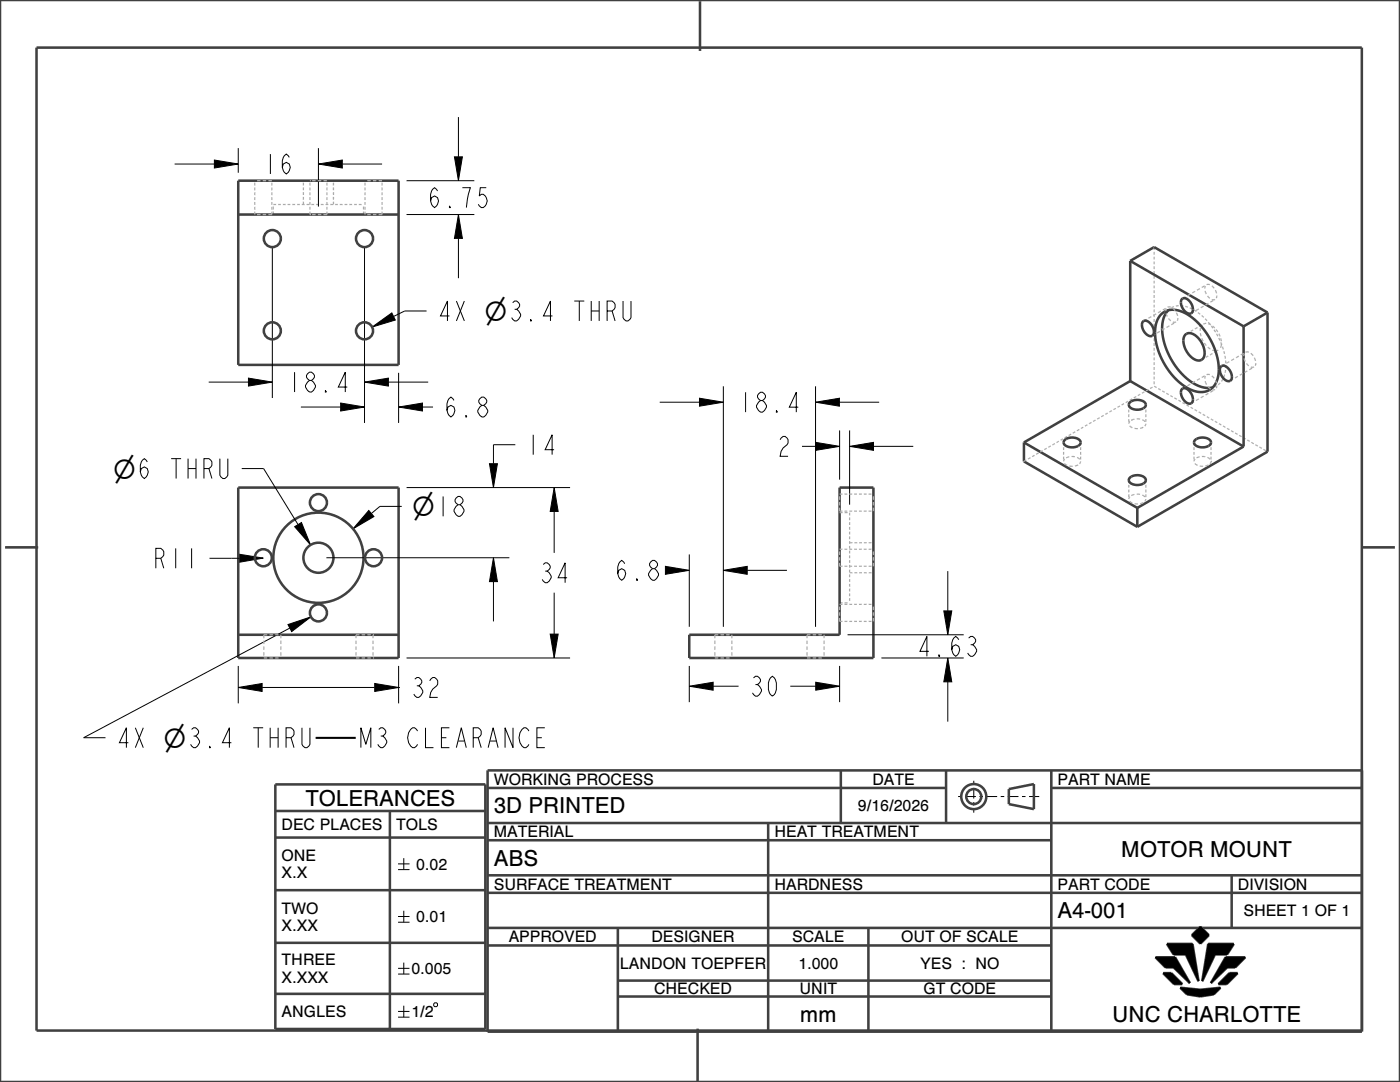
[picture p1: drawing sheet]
<svg xmlns="http://www.w3.org/2000/svg" width="279mm" height="216mm" viewBox="0 0 279 216" stroke-linecap="round" stroke-linejoin="round" font-family="sans-serif">
<g fill="#000">
<path d="M42.8 31.9l4.7 .8-4.7 .8zM63.5 32.7l4.8-.8v1.6zM90.7 31.3h1.6l-.8 4.8zM91.5 42.8l.8 4.8h-1.6zM49.6 75.5l4.7 .7-4.7 .8zM72.7 76.2l4.8-.7v1.5zM74.3 65.3l3.9-2.9 .7 1.5zM68 80.4l4.7 .8-4.7 .8zM79.5 81.2l4.8-.8v1.6zM97.7 92.5h1.6l-.8 4.8zM110.6 97.3l.8 4.8h-1.6zM139.6 79.5l4.8 .8-4.8 .7z"/>
<path d="M162.8 80.3l4.7-.8v1.5zM162.8 88.3l4.8 .8-4.8 .8zM169.6 89.1l4.7-.8v1.6zM47.8 110.6l4.7 .8-4.7 .8zM58.8 105.1l1.4-.8 1.8 4.4zM73.6 101.9l1 1.2-4.1 2.4zM98.5 111.3l.8 4.8h-1.6zM132.8 113l4.8 .8-4.8 .8zM144.4 113.8l4.7-.8v1.6zM47.5 137.2l4.8-.8v1.6zM57.5 124.6l4.5-1.5-3.8 2.9zM74.8 136.4l4.7 .8-4.7 .8z"/>
<path d="M109.8 126.5h1.6l-.8 4.8zM137.6 136.9l4.7-.8v1.6zM162.8 136.1l4.8 .8-4.8 .8zM189.2 131.3l.7 4.8h-1.5zM188.4 121.9h1.5l-.7 4.8zM230.6 191h3.9l3 5.2-3.3-3.2h-1.6zM232.9 188.3h5.1l1.2 7.5-2.5-5.4h-2.5zM232.1 194.2h1.7l2.1 2.2h-1.6zM235.6 197.1l4 .4 4-.4-1.4 1.3-2.6 .4-2.7-.4zM237.9 186.6l1.7-1.7 1.6 1.7-1.6 1.7zM243.2 196.4l2.2-2.2h1.6l-2.2 2.2zM241.1 188.3h5.1l-1.3 2.1h-2.4l-2.6 5.4z"/>
<path d="M244.6 191h3.9l-2 2h-1.6l-3.2 3.2z"/>
</g>
<g fill="none" stroke="#000" stroke-width=".2">
<path d="M34.8 32.7h8M42.8 31.9l4.7 .8-4.7 .8zM47.5 29.6v4.9M63.5 32.7l4.8-.8v1.6zM63.5 29.6v11.6M68.3 32.7h7.9M81.1 36.1h13.6M90.7 31.3h1.6l-.8 4.8zM91.5 23.4v7.9M54.3 49.2v30.2M72.7 49.2v35.2M81.1 42.8h13.6"/>
<path d="M91.5 42.8l.8 4.8h-1.6zM91.5 47.6v7.9M41.6 76.2h8M49.6 75.5l4.7 .7-4.7 .8zM72.7 76.2l4.8-.7v1.5zM74.3 65.3l3.9-2.9 .7 1.5zM77.5 76.2h7.9M79.5 74.4v10M85.1 62.1h-4.3l-2.3 1M139.6 79.5l4.8 .8-4.8 .7zM144.4 77.1v48M162.8 77.1v48"/>
<path d="M48.2 93.5h4.4l6.9 11.2M60 81.2h8M68 80.4l4.7 .8-4.7 .8zM79.5 81.2l4.8-.8v1.6zM81.1 97.3h32.7M84.3 81.2h2.1M97.7 92.5h1.6l-.8 4.8zM102.8 88.7h-4.3v3.8M110.6 97.3l.8 4.8h-1.6zM131.7 80.3h7.9M160.1 89.1h2.7M162.8 80.3l4.7-.8v1.5z"/>
<path d="M162.8 88.3l4.8 .8-4.8 .8zM167.5 80.3h8M167.6 85.9v9.8M169.6 89.1l4.7-.8v1.6zM169.6 85.9v14.8M174.3 89.1h8M47.8 110.6l4.7 .8-4.7 .8zM47.8 111.4h-6M58.8 105.1l1.4-.8 1.8 4.4zM65.1 111.3h36.6M73.6 101.9l1 1.2-4.1 2.4zM80.2 101h-4.4l-1.7 1.5"/>
<path d="M98.5 111.3l.8 4.8h-1.6zM98.5 116.1v7.9M110.6 102.1v8.2M110.6 118.3v8.2M132.8 113l4.8 .8-4.8 .8zM137.6 110.6v14.5M144.4 113.8l4.7-.8v1.6zM149.1 113.8h8M189.2 114v7.9M47.5 137.2l4.8-.8v1.6zM47.5 132.9v7.5M52.3 137.2h22.5"/>
<path d="M57.5 124.6l4.5-1.5-3.8 2.9zM57.8 125.3l-41.1 21.9h4.4M74.8 136.4l4.7 .8-4.7 .8zM79.5 137.2h.3M79.5 132.9v7.5M81.1 131.3h32.7M109.8 126.5h1.6l-.8 4.8zM137.6 136.9l4.7-.8v1.6zM137.6 132.9v7.2M142.3 136.9h5.1M157.7 136.9h5.1M162.8 136.1l4.8 .8-4.8 .8z"/>
<path d="M167.6 132.9v7.2M169.1 126.7h23.2M175.9 131.3h16.4M188.4 121.9h1.5l-.7 4.8zM189.2 131.3l.7 4.8h-1.5zM189.2 136.1v7.9M79.4 172.4h2.3M79.4 173.5h2.3M80.6 171.2v2.3M79.4 182.9h2.3M79.4 184h2.3M79.4 193.2h2.3"/>
<path d="M79.4 194.4h2.3M80.6 181.7v2.3M80.6 192.1v2.3M230.6 191h3.9l3 5.2-3.3-3.2h-1.6zM232.1 194.2h1.7l2.1 2.2h-1.6zM232.9 188.3h5.1l1.2 7.5-2.5-5.4h-2.5zM235.6 197.1l4 .4 4-.4-1.4 1.3-2.6 .4-2.7-.4zM237.9 186.6l1.7-1.7 1.6 1.7-1.6 1.7zM241.1 188.3h5.1l-1.3 2.1h-2.4l-2.6 5.4zM243.2 196.4l2.2-2.2h1.6l-2.2 2.2zM244.6 191h3.9l-2 2h-1.6l-3.2 3.2zM79.4 201.8h2.3"/>
<path d="M79.4 203h2.3M80.6 200.7v2.3M86.7 200.1h.4l.2 .2v.4l-.2 .2h-.4l-.1-.2v-.4z"/>
</g>
<g fill="none" stroke="#404040" stroke-width=".51">
<path d="M0 0h279.4v215.9h-279.4zM7.3 9.5h264.5v196.1h-264.5zM139.7 .3v9.9M47.5 36.1h32v36.7h-32zM47.5 42.8h32M225.6 52.1l4.7-2.8 22.7 13.1M225.6 52.1v23.9M225.6 52.1l22.6 13M235.9 59.7a1.08 1.08 0 0 1 1.6 .5 1.66 1.66 0 0 1 .3 2.3 1.26 1.26 0 0 1-1.7-.8 1.66 1.66 0 0 1-.2-2zM225.6 76l-21.3 12.3M225.6 76l22.6 13.1M228.1 64.2a1.08 1.08 0 0 1 1.6 .5 1.66 1.66 0 0 1 .3 2.3 1.26 1.26 0 0 1-1.7-.8 1.66 1.66 0 0 1-.2-2z"/>
<path d="M231.7 62.7a4 4 0 0 1 4.9-.2 13.7 13.7 0 0 1 6.6 12.2 3.6 3.6 0 0 1-5.5 3.1 13.5 13.5 0 0 1-7.1-12.4 4.5 4.5 0 0 1 1.1-2.7zM233.2 61.9a7 7 0 0 0-.7 6.9 12.8 12.8 0 0 0 7.3 8.4 4.1 4.1 0 0 0 2.2 .1M235.9 77.6a1.08 1.08 0 0 1 1.6 .6 1.66 1.66 0 0 1 .3 2.2 1.26 1.26 0 0 1-1.7-.8 1.66 1.66 0 0 1-.2-2zM236.5 66.8l.4-.3a2.86 2.86 0 0 1 3 2 2.56 2.56 0 0 1 0 3.2l-.3 .2a2.86 2.86 0 0 1-2.9-2 2.76 2.76 0 0 1-.2-3.1zM243.7 73.2a1.08 1.08 0 0 1 1.6 .5 1.66 1.66 0 0 1 .3 2.2 1.26 1.26 0 0 1-1.7-.8 1.66 1.66 0 0 1-.2-1.9zM248.2 65.1v24M253 62.4l-4.8 2.7M253 62.4v27.7l-26 15M47.5 97.3h32v34h-32zM204.3 88.3v3.8l22.7 13M204.3 88.3l22.7 13M212.5 87.8a2.18 2.18 0 0 1 3.2 .4v.1a1.49 1.49 0 0 1-1.9 1 1.25 1.25 0 0 1-1.5-1.1z"/>
<path d="M225.5 80.3a2.18 2.18 0 0 1 3.2 .4v.1a1.49 1.49 0 0 1-1.9 1 1.25 1.25 0 0 1-1.5-1.1zM225.5 95.3a2.18 2.18 0 0 1 3.2 .4v.1a1.49 1.49 0 0 1-1.9 1 1.25 1.25 0 0 1-1.5-1.1zM238.5 87.8a2.18 2.18 0 0 1 3.2 .4v.1a1.49 1.49 0 0 1-1.9 1 1.25 1.25 0 0 1-1.5-1.1zM248.2 89.1l-21.2 12.2M1 109.2h6.6M227 101.3v3.8M271.8 109.2h6.6M47.5 126.7h32M137.6 126.7h30v-29.4h6.7v34h-36.7zM54.9 156.5h42v48.8h-42zM97.3 153.7h174.5v52.2h-174.5zM97.3 157.2h91.5"/>
<path d="M167.8 153.7v10.5M188.8 153.7v10.5M201.3 157.5l5-1v5l-5-1zM209.8 157.2h62M209.8 153.7v52.2M54.9 161.8h42M54.9 167.1h42M54.9 177.6h42M77.8 161.8v43.5M97.3 164.2h174.5M97.3 167.7h112.5M97.3 174.7h174.5"/>
<path d="M97.3 178.2h174.5M153.3 164.2v41.7M245.8 174.7v10.5M54.9 188.1h42M54.9 198.3h42M97.3 185.2h174.5M97.3 188.7h112.5M123.3 195.7h86.5M123.3 198.8h86.5M123.3 185.2v20.7M173.3 185.2v20.7M230.6 191h3.9l3 5.2-3.3-3.2h-1.6z"/>
<path d="M232.1 194.2h1.7l2.1 2.2h-1.6zM232.9 188.3h5.1l1.2 7.5-2.5-5.4h-2.5zM235.6 197.1l4 .4 4-.4-1.4 1.3-2.6 .4-2.7-.4zM237.9 186.6l1.7-1.7 1.6 1.7-1.6 1.7zM241.1 188.3h5.1l-1.3 2.1h-2.4l-2.6 5.4zM243.2 196.4l2.2-2.2h1.6l-2.2 2.2zM244.6 191h3.9l-2 2h-1.6l-3.2 3.2zM139.2 205.3v10.6"/>
<circle cx="54.3" cy="47.6" r="1.7"/>
<circle cx="72.7" cy="47.6" r="1.7"/>
<circle cx="54.3" cy="66" r="1.7"/>
<circle cx="72.7" cy="66" r="1.7"/>
<circle cx="52.5" cy="111.3" r="1.7"/>
<circle cx="63.5" cy="111.3" r="9"/>
<circle cx="63.5" cy="111.3" r="3"/>
<circle cx="63.5" cy="100.3" r="1.7"/>
<circle cx="74.5" cy="111.3" r="1.7"/>
<circle cx="63.5" cy="122.3" r="1.7"/>
<circle cx="194.3" cy="159" r="2.5"/>
<circle cx="194.3" cy="159" r="1.5"/>
</g>
<path d="M191.2 158.9h16.2M194.3 155.8v6.4" fill="none" stroke="#000" stroke-width=".2" stroke-dasharray=".7 .7 2.1 .7" stroke-linecap="butt"/>
<g fill="none" stroke="#b0b0b0" stroke-width=".25">
<path d="M50.8 36.4v.6M50.8 37.4v.6M50.8 38.4v.6M50.8 39.3v.6M54.2 36.4v.6M54.2 37.4v.6M54.2 38.4v.6M54.2 39.3v.6M60.5 36.4v.6M60.5 37.4v.6M60.5 38.3v.6M60.5 39.3v.6"/>
<path d="M61.8 36.1h.1M61.8 36.4v.6M61.8 37.4v.6M61.8 38.4v.6M61.8 39.3v.6M62.3 36.1h.7M63.4 36.1h.7M64.6 36.1h.6M65.2 36.4v.6M65.2 37.4v.6M65.2 38.4v.6M65.2 39.3v.6"/>
<path d="M66.5 36.4v.6M66.5 37.4v.6M66.5 38.3v.6M66.5 39.3v.6M72.8 36.4v.6M72.8 37.4v.6M72.8 38.4v.6M72.8 39.3v.6M73.3 36.1h.7M74.4 36.1h.7M75.6 36.1h.6M76.2 36.4v.6"/>
<path d="M76.2 37.4v.6M76.2 38.4v.6M76.2 39.3v.6M50.8 40.3v.6M50.8 41.3v.5M50.8 42.2v.6M51.3 42.8h.7M52.4 42.8h.7M54.2 40.3v.6M54.2 41.3v.5M54.2 42.2v.6h-.6M54.5 41.2v.6"/>
<path d="M54.5 42.2v.6M54.5 40.8h.6M55.5 40.8h.6M56.4 40.8h.6M57.4 40.8h.6M58.3 40.8h.6M59.3 40.8h.6M60.2 40.8h.6M60.5 40.2v.6M61.2 40.8h.5M61.8 42.8h.1M61.8 40.3v.6"/>
<path d="M61.8 41.3v.5M61.8 42.2v.6M62.1 40.8h.6M62.3 42.8h.7M63.1 40.8h.5M63.4 42.8h.7M64 40.8h.6M65 40.8h.5M65.2 40.3v.6M65.2 41.3v.5M65.2 42.2v.6h-.6M65.9 40.8h.6"/>
<path d="M66.5 40.2v.6M66.9 40.8h.5M67.8 40.8h.6M68.8 40.8h.5M69.7 40.8h.6M70.7 40.8h.5M71.6 40.8h.6M72.5 40.8h.1M72.5 41.2v.6M72.5 42.2v.6M72.8 40.3v.6M72.8 41.3v.5"/>
<path d="M72.8 42.2v.6M73.3 42.8h.7M74.4 42.8h.7M76.2 40.3v.6M76.2 41.3v.5M76.2 42.2v.6h-.6M230.3 49.3v.6M230.3 50.3v.5M230.3 51.2v.6M230.3 52.2v.5M230.3 53.1v.6M230.3 54.1v.6"/>
<path d="M230.3 55v.6M230.3 56v.6M230.3 57v.5M230.3 57.9v.6M230.3 58.9v.5M230.3 59.8v.6M236.6 59.2l-.6 .4M237.6 58.7l-.6 .3M238.5 58.1l-.6 .4M239.5 57.6l-.6 .3M240.4 57l-.6 .4M240.5 58l.2 .7"/>
<path d="M240.5 57.1l-.1 .5M240.6 57.1h-.1M240.9 56.8h-.1M240.9 56.8h.1M241 59.1l.5 .4M241.2 56.7l-.3 .1M241.2 56.7h.1M241.2 56.7l.3 .1M241.8 59.8h.1M241.8 57l.5 .5M241.9 59.8h.1M241.9 59.8h.3"/>
<path d="M242.1 60l-.6 .3M242.2 59.8h.1M242.4 59.8h-.2M242.4 59.8h.1M242.5 59.8h-.1M242.6 57.9l.2 .6M242.7 59.5h.1M242.8 59l-.1 .5M225.9 79.6l-.4 .3M226.8 79.1l-.5 .3M227.6 78.7l-.5 .2M228.4 78.2l-.5 .3"/>
<path d="M228.8 63.7l-.6 .4M229.2 77.7l-.5 .3M229.8 63.2l-.6 .3M230 77.3l-.5 .2M230.3 60.8v.6M230.3 61.7v.6M230.3 62.7v.6M230.3 63.7v.5M230.3 64.6v.6M230.3 65.6v.5M230.3 66.5v.6M230.3 67.5v.6"/>
<path d="M230.3 68.4v.6M230.3 69.4v.6M230.3 70.4v.5M230.3 71.3v.6M230.3 72.3v.6M230.3 73.2v.6M230.3 74.2v.6M230.3 75.1v.6M230.3 76.1v.6M230.3 77.1h.1M230.3 77.1l.5 .2M230.5 66.7l-.6 .3"/>
<path d="M230.7 62.6l-.5 .4M231.1 77.5l.5 .3M231.5 66.1l-.6 .4M231.7 62.1l-.6 .3M231.9 78l.5 .3M232.4 65.6l-.5 .3M232.6 61.5l-.5 .4M232.7 62.5l.3 .7M232.8 78.5l.4 .2M232.8 61.6l-.1 .5M233.1 61.3h-.1M233.2 61.2l-.1 .1"/>
<path d="M233.2 63.5l.5 .5M233.2 61.7l-.8 .5M233.3 61.2h-.1M233.3 61.2h.1M233.4 65l-.6 .3M233.4 61.2h.1M233.5 61.2l.2 .1M233.5 61.6l-.3 .3M233.5 61.6h.1M233.6 78.9l.5 .3M234.1 64.3h.2M234.1 61.5l.4 .5"/>
<path d="M234.3 64.3h.1M234.3 61.2l-.5 .2M234.3 61.2h.1M234.3 64.5l-.5 .3M234.4 79.4l.5 .3M234.5 64.3h-.1M234.6 64.3h-.1M234.6 64.3h.1M234.7 64.2l-.1 .1M234.8 62.4l.2 .6M235 64h.1M235.1 63.5l-.1 .5"/>
<path d="M235.2 79.9l.5 .2M235.2 61l-.5 .1M235.6 61l.6 .1M236.5 61.1l.6 .2M236.6 77.2l-.6 .3M237.3 66.3l-.5 .3M237.4 61.4l.6 .3M237.6 76.6l-.6 .4M238.1 65.8l-.5 .3M238.3 61.9l.5 .3M238.3 62.2l-.6 .3M238.5 76.1l-.6 .3"/>
<path d="M239 65.3l-.5 .3M239.1 62.4l.4 .3M239.3 61.6l-.6 .4M239.3 79.6l-.6 .3M239.5 75.5l-.6 .4M239.5 65.8v.2M239.5 65.8h.1M239.6 66.5l.1 .6M239.6 65.5l-.1 .3M239.7 65.1h.1M239.8 64.9l-.5 .3M239.8 63h.1"/>
<path d="M239.8 63l.4 .3M239.8 67.5l.3 .6M239.9 64.8l-.2 .3M239.9 64.8h.1M240.2 61.1l-.6 .3M240.2 79l-.6 .4M240.3 71.5l-.5 .3M240.3 68.4l.2 .3M240.4 75l-.6 .3M240.4 75.6h.1M240.5 63.6l.4 .4M240.5 68.7h.1"/>
<path d="M240.5 76l.3 .7M240.5 68.7l.2 .3M240.5 75l-.1 .6M240.6 75h-.1M240.7 64.5l-.6 .2M240.8 76.7h.1M240.9 74.7l-.1 .1M240.9 74.7h.1M241 69.3h.1M241 69.3l.5 .3M241.1 77.1l.5 .5M241.1 64.6h.1"/>
<path d="M241.1 71l-.5 .3M241.1 64.6l.6 .2M241.1 64.3l.4 .4M241.2 60.5l-.6 .4M241.2 78.5l-.6 .3M241.2 74.7h-.3M241.2 74.7h.1M241.2 74.7l.3 .1M241.5 69.6v.1M241.7 65l.4 .5M241.8 75l.5 .5M241.9 69.9l.7 .1"/>
<path d="M242 70.5l-.5 .3M242 65.1l.4 .3M242.1 77.9l-.6 .4M242.2 77.3l-.8 .5M242.3 65.8h.1M242.3 65.8l.3 .5M242.4 77.2h.1M242.5 77.7l-.5 .1M242.5 77.7h.1M242.6 75.9l.2 .6M242.7 65.7l.3 .5M242.8 66.6l.3 .5"/>
<path d="M242.8 77h.1M242.8 77l-.4 .2M242.8 70.1l-.5 .2M242.8 76.9l-.1 .6M242.9 70h-.1M242.9 70h.1M243.1 69.9l-.2 .1M243.2 67.4l.3 .5M243.2 66.6l.3 .5M243.5 67.1h.1M243.5 76.4l-.4 .4M243.6 69.4h.1"/>
<path d="M243.6 67.5l.1 .6M243.6 68.3l.2 .5M243.8 68.5l-.2 .9M243.8 68.8h.1M244 69.2l.1 .5M244.1 75.6l-.3 .5M244.1 75.6h.1M244.3 70.1l.1 .5M244.4 72.7l-.6 .3M244.4 74.8l-.2 .5M244.4 74.8h.1M244.5 71l.1 .6"/>
<path d="M244.6 73.8l-.1 .6M244.6 73.8h.1M244.6 71.9v.6M244.6 73.4h.1M244.7 72.9l-.1 .5M245.3 72.2l-.5 .3M246.1 75.7l-.6 .3M246.3 71.6l-.6 .3M247 75.1l-.5 .3M247.2 71.1l-.5 .3M248 74.6l-.6 .3M248.2 70.5l-.6 .3"/>
<path d="M248.3 71.5l.2 .6M248.3 70.6l-.1 .5M248.3 70.5v.1M248.8 72.5l.4 .5M248.9 74l-.5 .3M249 70.2l-.4 .1M249 70.2h.1M249 70.2l.2 .1M249.6 73.2l.1 .1M249.6 70.5l.5 .5M249.7 73.3h.1M249.7 73.3h.3"/>
<path d="M249.9 73.4l-.6 .4M250 73.3h.1M250.1 73.3h-.1M250.2 73.3h-.1M250.3 73.2l-.1 .1M250.3 71.4l.3 .6M250.5 73h.1M250.5 72.9v.1M250.6 72.4l-.1 .5M167.6 98.6h.1M167.6 99v.7M167.6 98.6h.5"/>
<path d="M168.5 98.6h.6M169.5 98.6h.6M170.5 98.6h.5M171.4 98.6h.6M172.4 98.6h.6M173.3 98.6h.6M174.3 98.6h.1M174.3 99v.7M204.8 91.8l-.5 .3M205.6 91.3l-.4 .3M206.5 90.8l-.5 .3M207.3 90.4l-.5 .3"/>
<path d="M208.1 89.9l-.5 .3M208.9 89.4l-.5 .3M209.7 89l-.5 .3M210.5 88.5l-.5 .3M211.3 88l-.5 .3M212.1 87.6l-.4 .2M212.3 88.3v.6M212.3 89.2v.6M212.3 90.2v.5M212.3 91.1v.6M212.3 92.1h.1M212.3 91.9v.2"/>
<path d="M212.3 91.8v.1M212.4 92.5h.1M212.4 92.5l.1 .1M212.5 91.6l-.2 .2M212.5 92.6h.1M212.6 92.6l.4 .3M212.8 91.4h.1M213 87.1l-.5 .3M213.2 91.2l-.4 .2M213.2 91.2h.1M213.4 91.1l-.2 .1M213.4 93h.7"/>
<path d="M213.8 86.6l-.5 .3M213.8 91.1h.7M214.6 86.2l-.5 .2M214.8 92.9l-.3 .1M214.8 92.9h.1M215 91.3l.5 .3M215.2 92.8l-.4 .1M215.4 85.7l-.5 .3M215.5 91.6v.1M215.7 92.1h.1M215.7 92.1l-.3 .4M215.7 88.3v.6"/>
<path d="M215.7 89.2v.6M215.7 90.2v.5M215.7 91.1v.6M216.2 85.2l-.5 .3M217 84.8l-.5 .2M217.8 84.3l-.5 .3M218.6 83.8l-.4 .3M219.5 83.3l-.5 .3M220.3 82.9l-.5 .3M221.1 82.4l-.5 .3M221.9 81.9l-.5 .3M222.7 81.5l-.5 .3"/>
<path d="M223.5 81l-.5 .3M224.3 80.5l-.5 .3M225.1 80.1l-.5 .2M225.3 80.8v.5M225.3 81.7v.6M225.3 82.7v.5M225.3 83.6v.6M225.3 84.6h.1M225.3 95.8v.6M225.3 96.7v.6M225.3 97.7v.6M225.3 98.6v.6"/>
<path d="M225.3 99.6h.1M225.4 85h.1M225.4 100h.1M225.4 85l.6 .3M225.4 100l.6 .4M225.5 84.1l-.2 .5M225.5 99.1l-.2 .5M225.8 83.9h.1M226.2 83.7l-.4 .2M226.2 98.7l-.4 .2M226.2 83.7h.1M226.2 98.7h.1"/>
<path d="M226.4 83.6l-.2 .1M226.4 98.7h-.2M226.4 85.5h.7M226.9 83.6h.6M226.9 98.6l.6 .1M227.8 85.4l-.3 .1M227.8 85.4h.1M228 83.8h.1M228 98.8h.1M228.1 83.8h.1M228.1 98.8h.1M228.1 83.8l.3 .2"/>
<path d="M228.1 98.8l.3 .2M228.2 85.2l-.4 .2M228.4 84h.1M228.4 99h.1M228.4 84l.1 .1M228.4 99l.1 .2M228.5 84.1h.1M228.7 84.6l-.2 .4M228.7 99.6l-.2 .5M228.7 80.8v.5M228.7 81.7v.6M228.7 82.7v.5"/>
<path d="M228.7 83.6v.6M228.7 84.6h.1M228.7 99.6h.1M228.7 95.8v.6M228.7 96.7v.6M228.7 97.7v.6M228.7 98.6v.6M236 80.3l.5 .3M236.8 80.8l.5 .3M237.6 81.3l.5 .2M238.3 88.3v.6M238.3 89.2v.6"/>
<path d="M238.3 90.2v.5M238.3 91.1v.6M238.3 92.1h.1M238.3 80.1l-.6 .4M238.3 91.9v.1M238.3 91.8v.1M238.4 81.7l.5 .3M238.4 92.5h.1M238.4 92.5l.5 .3M238.5 91.6l-.2 .2M238.9 92.8h.1M238.9 92.8l.1 .1"/>
<path d="M239.2 91.2l-.4 .2M239.2 91.2h.1M239.2 82.2l.5 .3M239.4 91.1l-.2 .1M239.4 93h.7M239.9 91.1h.6M240 82.7l.5 .2M240.8 92.9l-.2 .1M240.8 92.9h.1M240.8 83.1l.5 .3M241 91.3h.1M241.1 91.3h.1"/>
<path d="M241.1 91.3l.4 .3M241.2 92.8l-.4 .1M241.5 91.6v.1M241.6 83.6l.5 .3M241.7 92.1h.1M241.7 92.1l-.2 .4M241.7 88.3v.6M241.7 89.2v.6M241.7 90.2v.5M241.7 91.1v.6M242.5 84.1l.4 .2M243.3 84.5l.4 .3"/>
<path d="M244.1 85l.5 .3M244.9 85.5l.5 .2M245.7 85.9l.5 .3M246.5 86.4l.5 .3M247.3 86.9l.5 .2M248.1 87.3l.5 .3M248.9 87.8l.5 .3M249.7 88.3l.5 .2M250.5 88.7l.5 .3M251.3 89.2l.5 .3M252.2 89.7l.4 .2M167.6 102.3h.6"/>
<path d="M167.6 112.3v.7h.5M167.6 109.6h.5M167.6 100.2v.7M167.6 101.3v.7h.5M167.6 110v.7M167.6 111.2v.7M168.5 113h.6M168.5 109.6h.6M168.5 102h.6M168.6 102.3h.6M169.5 113h.6M169.5 109.6h.6"/>
<path d="M169.5 102h.6M169.6 114.3h.5M169.6 108.3h.5M169.6 102.3v.6M169.6 103.2v.6M169.6 104.2v.6M169.6 105.1v.6M169.6 106.1v.5M169.6 107v.6M169.6 108v.5M169.6 108.9v.6M169.6 109.9v.5"/>
<path d="M169.6 110.8v.6M169.6 111.8v.5M169.6 112.7v.6M169.6 113.7v.5M169.6 114.6v.6M169.6 115.6v.5M169.6 116.5v.6M169.6 117.4v.6M169.6 118.4v.6M169.6 119.3v.6M170.5 113h.5M170.5 109.6h.5"/>
<path d="M170.5 102h.5M170.5 114.3h.6M170.5 108.3h.6M171.4 113h.6M171.4 109.6h.6M171.4 102h.6M171.5 114.3h.5M171.5 108.3h.5M172.4 113h.6M172.4 109.6h.6M172.4 102h.6M172.4 114.3h.6"/>
<path d="M172.4 108.3h.6M173.3 113h.6M173.3 109.6h.6M173.3 102h.6M173.4 114.3h.5M173.4 108.3h.5M174.3 100.2v.7M174.3 101.3v.7M174.3 110v.7M174.3 111.2v.7M174.3 112.3v.7M226.4 100.5l.7 .1"/>
<path d="M227.8 100.4l-.3 .1M227.8 100.4h.1M228.2 100.3l-.4 .1M52.6 131.3h.7M52.6 127.8v.7M52.6 129v.7M52.6 130.1v.7M53.3 126.7h-.7v.7M53.8 131.3h.7M53.8 126.7h.7M54.9 131.3h.7M54.9 126.7h.7"/>
<path d="M56 126.7v.7M56 127.8v.7M56 129v.7M56 130.1v.7M71 131.3h.7M71 127.8v.7M71 129v.7M71 130.1v.7M71.7 126.7h-.7v.7M72.2 131.3h.7M72.2 126.7h.7M73.3 131.3h.7"/>
<path d="M73.3 126.7h.7M74.4 131.3h.1M74.4 126.7h.1M74.4 126.7v.7M74.4 127.8v.7M74.4 129v.7M74.4 130.1v.7M142.7 131.3h.6M142.7 127.8v.7M142.7 129v.7M142.7 130.1v.7M143.3 126.7h-.6v.7"/>
<path d="M143.8 131.3h.7M143.8 126.7h.7M144.9 131.3h.7M144.9 126.7h.7M146.1 126.7v.7M146.1 127.8v.7M146.1 129v.7M146.1 130.1v.7M161.1 131.3h.6M161.1 127.8v.7M161.1 129v.7M161.1 130.1v.7"/>
<path d="M161.7 126.7h-.6v.7M162.2 131.3h.7M162.2 126.7h.7M163.3 131.3h.7M163.3 126.7h.7M164.5 126.7v.7M164.5 127.8v.7M164.5 129v.7M164.5 130.1v.7M167.6 120.3h.6M167.6 123.3v.7h.5M167.6 120.6h.5"/>
<path d="M167.6 121v.7M167.6 122.2v.7M168.5 124h.6M168.5 120.6h.6M168.6 120.3h.6M169.5 124h.6M169.5 120.6h.6M170.5 124h.5M170.5 120.6h.5M171.4 124h.6M171.4 120.6h.6M172.4 124h.6"/>
<path d="M172.4 120.6h.6M173.3 124h.6M173.3 120.6h.6M174.3 121v.7M174.3 122.2v.7M174.3 123.3v.7"/>
</g>
<g font-size="5.5">
<text x="96.6" y="64">⌀</text>
<text x="22.5" y="95.5">⌀6 THRU</text>
<text x="22.5" y="95.5">⌀</text>
<text x="82.2" y="103">⌀18</text>
<text x="82.2" y="103">⌀</text>
<text x="32.6" y="149.2">⌀</text>
<text x="62.6" y="149.2">⏤</text>
</g>
<text font-size="5.2" fill="#b0b0b0" x="52.4" y="34.7">16</text>
<g font-size="5.2">
<text x="85.1" y="41.4">6.75</text>
<text x="87.1" y="64">4X ⌀3.4</text>
<text x="113.9" y="64">THRU</text>
<text x="57.2" y="78.2">18.4</text>
<text x="88.4" y="83.2">6.8</text>
<text x="147.2" y="82.2">18.4</text>
<text x="104.8" y="90.7">14</text>
<text x="154.9" y="91">2</text>
<text x="30.3" y="113.4">R11</text>
<text x="107.4" y="116.3">34</text>
<text x="122.5" y="115.8">6.8</text>
<text x="182.8" y="131">4.63</text>
<text x="81.8" y="139.2">32</text>
<text x="149.4" y="138.9">30</text>
<text x="23" y="149.2">4X ⌀3.4 THRU⏤M3 CLEARANCE</text>
</g>
<g font-size="4.4">
<text x="60.9" y="160.8">TOLERANCES</text>
<text x="98.6" y="162.3">3D PRINTED</text>
<text x="98.6" y="172.7">ABS</text>
<text x="223.8" y="171">MOTOR MOUNT</text>
<text x="211.1" y="183.2">A4-001</text>
<text x="221.9" y="203.9">UNC CHARLOTTE</text>
</g>
<text font-size="4.3" x="159.6" y="203.9">mm</text>
<g font-size="3.2">
<text x="98.6" y="156.6">WORKING PROCESS</text>
<text x="171.2" y="161.9">9/16/2026</text>
<text x="174.1" y="156.6">DATE</text>
<text x="211.1" y="156.6">PART NAME</text>
<text x="56.2" y="165.6">DEC PLACES</text>
<text x="79.1" y="165.6">TOLS</text>
<text x="98.6" y="167.1">MATERIAL</text>
<text x="154.6" y="167.1">HEAT TREATMENT</text>
<text x="56.2" y="171.8">ONE</text>
<text x="83" y="173.5">0.02</text>
<text x="56.2" y="175.2">X.X</text>
<text x="98.6" y="177.5">SURFACE TREATMENT</text>
<text x="154.6" y="177.5">HARDNESS</text>
<text x="211.1" y="177.5">PART CODE</text>
<text x="247.1" y="177.5">DIVISION</text>
<text x="56.2" y="182.3">TWO</text>
<text x="56.2" y="185.7">X.XX</text>
<text x="83" y="184">0.01</text>
<text x="248.2" y="182.8">SHEET 1 OF 1</text>
<text x="101.5" y="188">APPROVED</text>
<text x="130" y="188">DESIGNER</text>
<text x="158.1" y="188">SCALE</text>
<text x="179.9" y="188">OUT OF SCALE</text>
<text x="56.2" y="192.6">THREE</text>
<text x="56.2" y="196.1">X.XXX</text>
<text x="82.1" y="194.4">0.005</text>
<text x="123.7" y="193.3">LANDON TOEPFER</text>
<text x="159.3" y="193.3">1.000</text>
<text x="183.6" y="193.3">YES : NO</text>
<text x="56.2" y="203">ANGLES</text>
<text x="82.1" y="203">1/2</text>
<text x="130.6" y="198.4">CHECKED</text>
<text x="159.6" y="198.4">UNIT</text>
<text x="184.3" y="198.4">GT CODE</text>
</g>
</svg>
